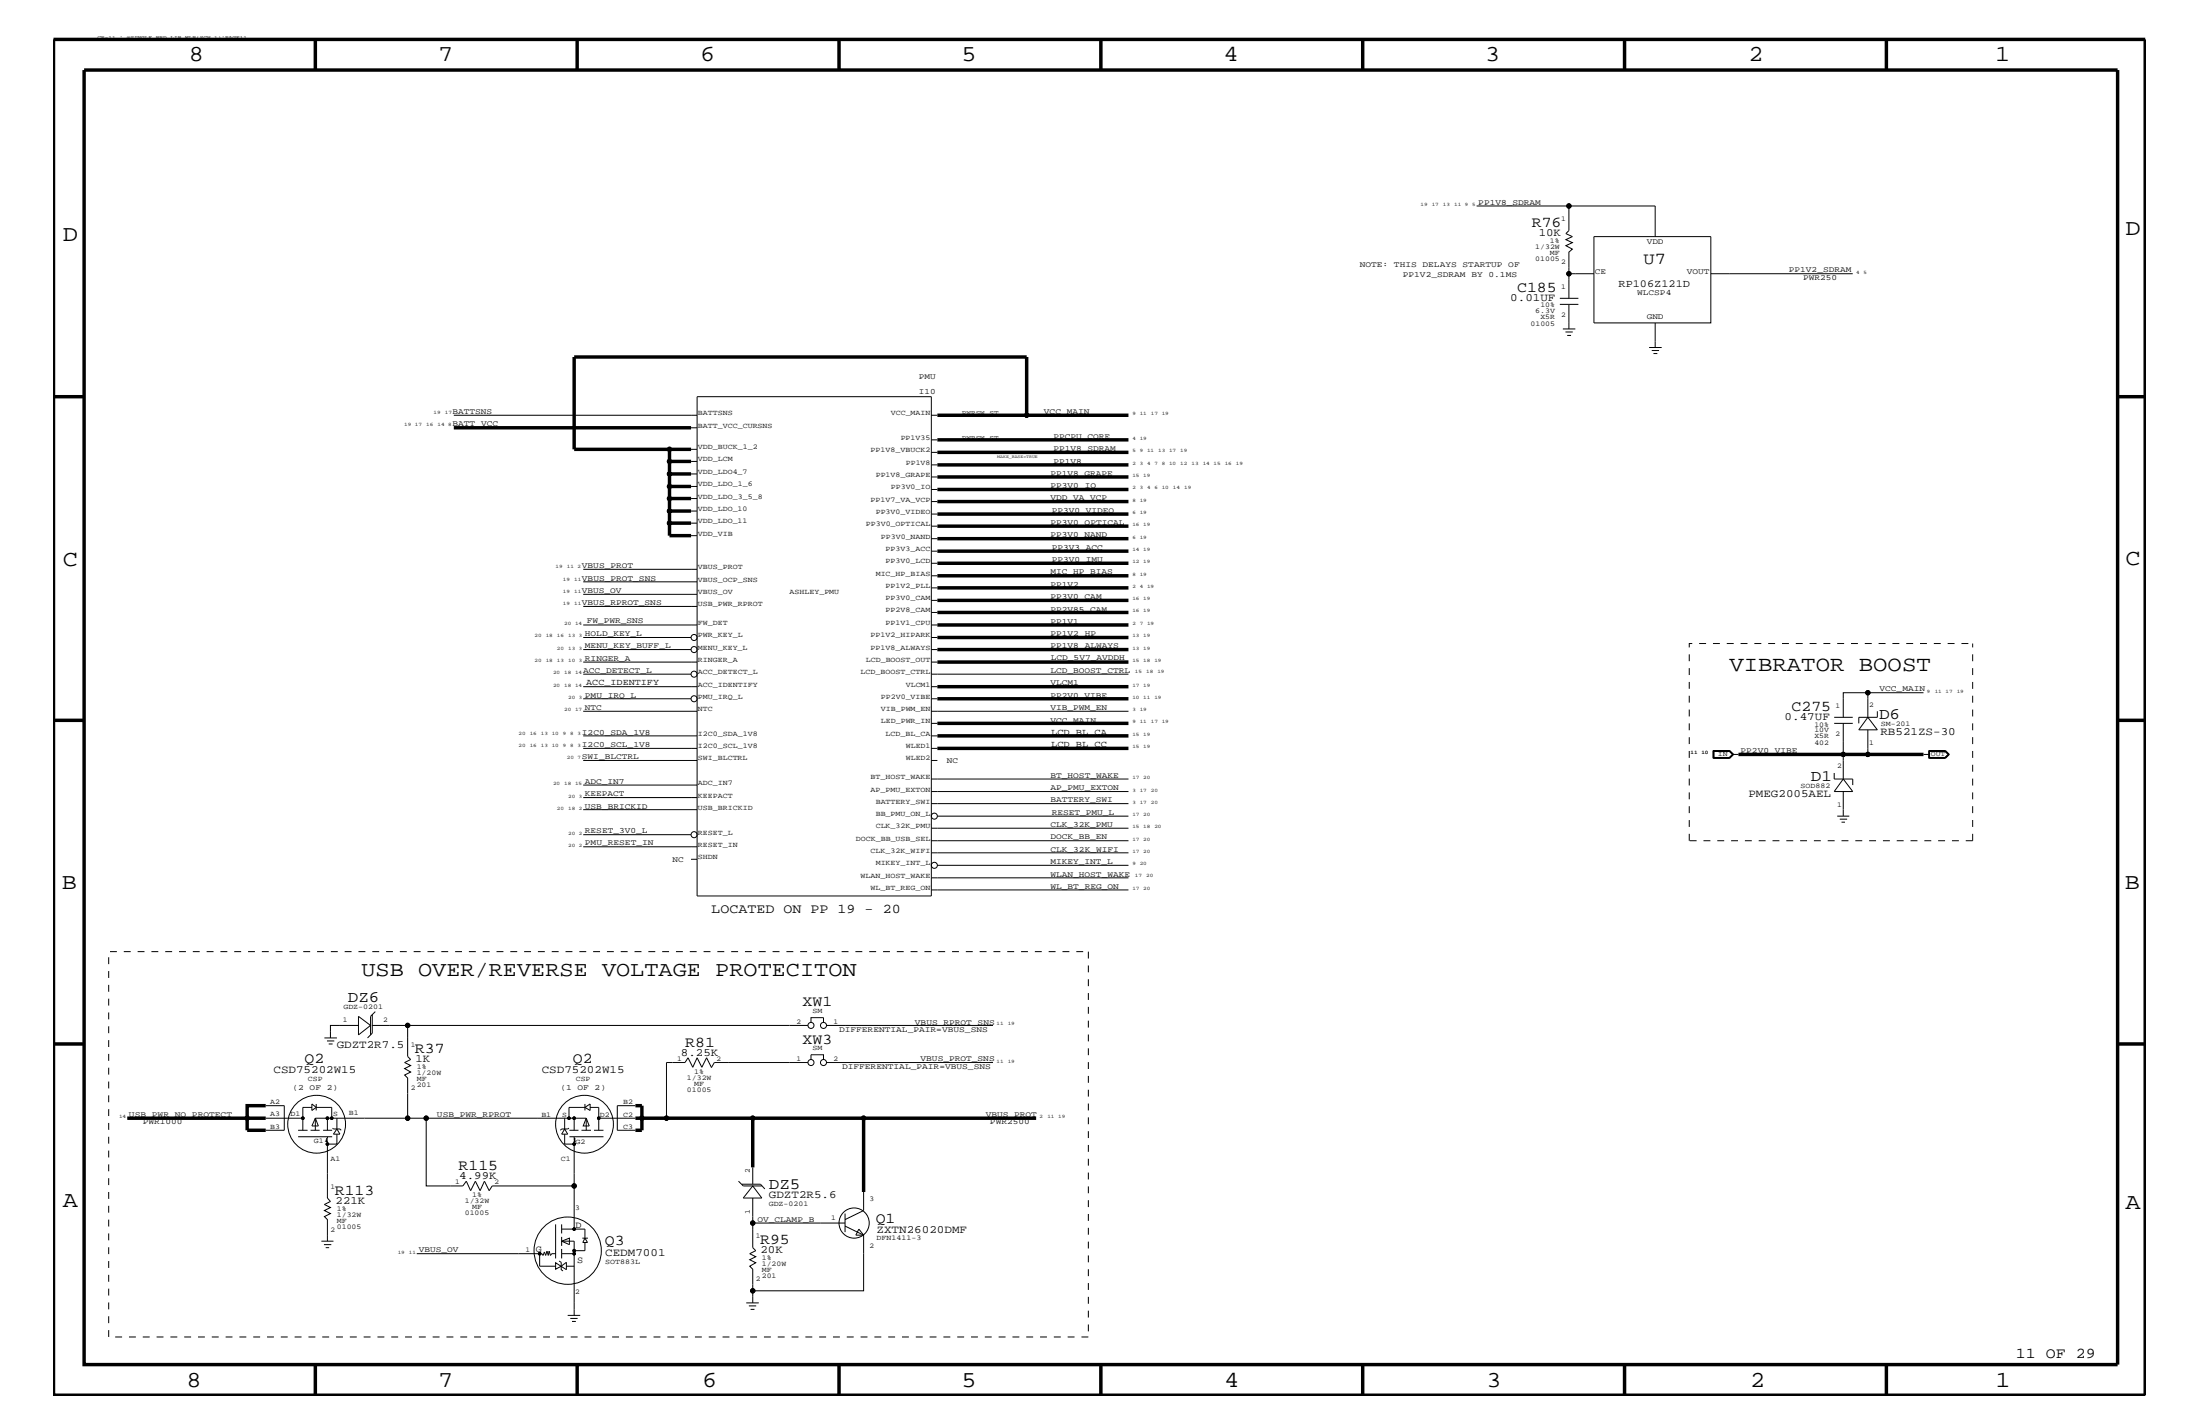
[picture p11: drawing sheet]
<svg xmlns="http://www.w3.org/2000/svg" width="432mm" height="279mm" viewBox="0 0 432 279" stroke-linecap="round" stroke-linejoin="round" font-family="sans-serif">
<g fill="none" stroke="#000" stroke-width=".2">
<path d="M289.8 40.4h35.1v6M306.2 59.7h3.6M306.2 58.5h3.6M307.9 40.4v4.8l-.6 .6 1.3 .6-1.3 .6 1.3 .6-1.3 .6 1.3 .7-.7 .6v4.2h4.9M307.9 53.7v4.8M307.9 59.7v4.8M312.8 46.4h23v17h-23zM335.8 53.7h27.8M136.8 77.8h46v98h-46zM306.7 64.5h2.5M307.3 65.1h1.4M307.6 65.8h.8"/>
<path d="M323.7 68.2h2.4M324.2 68.8h1.4M324.5 69.4h.8M324.9 63.4v4.8M89.1 81.5h47.7M135.6 83.9h1.2M135.6 88.2h1.2M135.6 90.5h1.2M135.6 93h1.2M135.6 97.8h1.2M135.6 95.4h1.2M182.8 81.5h1.2"/>
<path d="M182.8 86.3h1.2M182.8 88.8h1.2M182.8 91.2h1.2M182.8 93.6h1.2M182.8 96h1.2M182.8 98.4h1.2M114.5 114.2h22.3M114.5 111.7h22.3M114.5 116.6h22.3M114.5 119h22.3M135.6 102.6h1.2M135.6 100.3h1.2"/>
<path d="M135.6 105.1h1.2M182.8 100.9h1.2M182.8 103.2h1.2M182.8 108.1h1.2M182.8 105.7h1.2M182.8 113h1.2M182.8 110.5h1.2M182.8 115.3h1.2M182.8 117.8h1.2M114.5 122.6h22.3M114.5 129.9h22.3M114.5 134.7h22.3"/>
<path d="M114.5 139.6h22.3M114.5 127.5h21.1M114.5 125.1h21.1M114.5 132.3h21.1M114.5 137.1h21.1M182.8 122.6h1.2M182.8 129.9h1.2M182.8 134.7h1.2M182.8 139.6h38.7M182.8 120.2h1.2M182.8 127.5h1.2M182.8 125.1h1.2"/>
<path d="M182.8 132.3h38.7M182.8 137.1h1.2M366.6 135.9h10.9M368.5 139.6v1.1h-3.7v1.2M114.5 154h22.3M114.5 156.5h22.3M114.5 144.4h22.3M114.5 146.8h22.3M114.5 149.2h22.3M114.5 158.9h22.3M182.8 144.4h1.2M182.8 146.8h1.2"/>
<path d="M182.8 149.2h1.2M182.8 141.9h1.2M182.8 152.9h38.7M182.8 155.3h38.7M182.8 157.7h38.7M336.2 147.3h3.3l.8 .7-.8 .8h-3.3zM336.4 147.3v1.4M336.4 147.4h3l.6 .6M339.4 147.3l.7 .7-.7 .7M339.4 147.3l.8 .7-.8 .7M339.4 147.3h-3.1v1.4h3.1M340 148l-.6 .6h-3"/>
<path d="M340 148h1.2M360 141.9h3.6M360 151.7v1.2h3.6v1.1M360 140.7h3.6M361.8 141.9v11l-1.8 2.4h3.6l-1.8-2.4M361.8 140.7v-4.8h4.8v4.8l1.9 2.5h-3.7l1.8-2.5M361.8 155.3v4.8M366.6 143.2v4.8M377.5 148h1.2M378.5 147.3h3.3l.8 .7-.8 .8h-3.3zM378.7 147.4h3.1l.6 .6-.6 .6h-3.1M378.7 147.3v1.4"/>
<path d="M381.8 147.3h-3.2v1.4h3.2M381.8 147.3l.7 .7-.7 .7M381.8 147.3l.6 .7-.6 .7M114.5 166.1h22.3M114.5 163.8h21.1M135.6 168.6h1.2M182.8 162.5h38.7M182.8 165h38.7M182.8 167.3h38.7M182.8 172.2h38.7M182.8 174.6h38.7M184 160.1h37.5"/>
<path d="M184 169.8h37.5M360.6 160.1h2.4M361.1 160.7h1.4M361.4 161.3h.7M70.4 199.4l2.3 1.8-2.3 1.9zM73.1 199.1v3.6l-1 1M73.7 198.5l-1 .9v3.7M52.2 216.9h3.6v4.9h-3.6M52.2 219.4h7.2M61.2 217.3h-1.8v4.5M61.2 216.6l.9 .7-.9 .6zM61.9 219.4h18.1"/>
<path d="M61.9 219.4v2.4M61.9 219.4l.6 1.5h-1.3zM62.1 217.3h3v2.1M62.1 216.6v1.3M63.7 203.7h2.4M64.2 204.2h1.4M64.3 219.4v2.4M64.5 204.8h.8M66.1 219.4v2.1M70.4 201.2h-5.5v2.5M73.1 201.2h85.5M80 201.2v6.1l.6 .6-1.2 .6 1.2 .6-1.2 .6 1.2 .6-1.2 .6 .6 .6v7.9h3.7"/>
<path d="M110.8 219.4v2.1M112.7 219.4v2.4M114.8 216.6v1.3M114.8 217.3h-3.1v2.1M114.8 217.3l1-.7v1.3zM115.1 219.4l.6 1.5h-1.2zM115.1 219.4h-31.4v13.3h7.1l.7-.9 .9 1.8 .9-1.8 .9 1.8 .9-1.8 .9 1.8 .6-.9h16.1M115.1 219.4v2.4M115.8 217.3h1.7v4.5M117.5 219.4h7.2M124.7 216.9h-3.5v4.9h3.5M139.6 209.4l-.9-1.9-.9 1.9-1-1.9-.8 1.9-1-1.9-.5 1h-3.7v10.9"/>
<path d="M158.6 208.5h-18.4l-.6 1M159.2 200.6v-.9h2.4v.9M159.2 207.9v-.9h2.4v.9M162.2 201.2h32.7M162.2 208.5h32.7M58.5 221.8h1.9M58.5 223h6.7M61 221.8h1.7M63.4 221.8h1.8M64.3 223v.4l-.3 .1 .3 .1-.3 .1 .3 .2-.3 .1 .3 .1v11l.6 .6-1.2 .6 1.2 .6-1.2 .6 1.2 .6-1.2 .6 .6 .6v4.2M65.3 221.3l.1 .2h1.3l.3 .3M66.1 222.5v2h-1.8"/>
<path d="M66.1 221.5l.6 1h-1.3zM110.8 221.5l.6 1h-1.2zM110.8 222.5v2h1.9M111.7 221.3l-.3 .2h-1.2l-.2 .3M111.8 221.8h1.7M111.8 223h6.6M112.7 223v.4l.2 .1-.2 .1 .2 .1-.2 .2 .2 .1-.2 .1v17.1M114.1 221.8h1.9M116.6 221.8h1.8M144.9 231.8l1 .9h3.6M145.6 232.4h3.7l.8 .9M147.7 240v4.8l.6 .6-1.1 .6 1.1 .6-1.1 .6 1.1 .6-1.1 .6 .5 .6v4.3h21.8v-11l-.9-1.1-.6 1.1h1.5l-3.6-1.7"/>
<path d="M147.7 232.7l1.8 2.4h-3.6zM147.7 235.1v4.9h18.2M147.7 229.1v3.3M165.9 238.1v3.7M169.5 233.9v3.6l-3.6 1.8M63.1 243.5h2.3M63.6 244.2h1.4M63.9 244.8h.7M81.8 246h24.5l.3 .3 .2-.7 .3 .7 .3-.8 .2 .8 .2-.8 .2 .8 .3-.3h.8M105.9 246v2.4h3.2M109.1 247.8v1.2l2.1-1.3v1.4zM109.1 240.2v6.7"/>
<path d="M109.7 247.4l.5 .3v1.4l.3 .3M110.2 243.5l1.6-.6v1.3zM110.2 241.2h4.6v1.7l-.4 .9h.9l-.5-.9M110.2 243.5h2.5v14.6M110.2 240.2v1.8M110.2 242.7v1.8M110.2 245.1v1.8M110.2 246h2.5M111.2 248.4h1.5M111.4 258.1h2.5M111.9 258.7h1.5M112.3 259.3h.7"/>
<path d="M114.3 242.9h1.1M114.8 243.8v1.6h-2.1M146.5 255.6h2.4M147 256.2h1.4M147.3 256.9h.8M147.7 253.3v2.3"/>
<circle cx="307.9" cy="53.7" r=".42"/>
<circle cx="307.9" cy="40.4" r=".42"/>
<circle cx="131.4" cy="97.8" r=".42"/>
<circle cx="131.4" cy="88.2" r=".42"/>
<circle cx="131.4" cy="90.5" r=".42"/>
<circle cx="131.4" cy="93" r=".42"/>
<circle cx="131.4" cy="95.4" r=".42"/>
<circle cx="201.5" cy="81.5" r=".42"/>
<circle cx="131.4" cy="100.3" r=".42"/>
<circle cx="131.4" cy="102.6" r=".42"/>
<circle cx="136.2" cy="125.1" r=".59"/>
<circle cx="136.2" cy="132.3" r=".59"/>
<circle cx="136.2" cy="127.5" r=".59"/>
<circle cx="136.2" cy="137.1" r=".59"/>
<circle cx="366.6" cy="135.9" r=".42"/>
<circle cx="361.8" cy="148" r=".42"/>
<circle cx="366.6" cy="148" r=".42"/>
<circle cx="136.2" cy="163.8" r=".59"/>
<circle cx="183.4" cy="169.8" r=".59"/>
<circle cx="183.4" cy="160.1" r=".59"/>
<circle cx="48.5" cy="219.4" r=".42"/>
<circle cx="59.4" cy="219.4" r=".25"/>
<circle cx="64.3" cy="219.4" r=".25"/>
<circle cx="65.1" cy="219.4" r=".25"/>
<circle cx="80" cy="219.4" r=".42"/>
<circle cx="80" cy="201.2" r=".42"/>
<circle cx="83.7" cy="219.4" r=".42"/>
<circle cx="111.7" cy="219.4" r=".25"/>
<circle cx="112.7" cy="219.4" r=".25"/>
<circle cx="117.5" cy="219.4" r=".25"/>
<circle cx="126" cy="219.4" r=".42"/>
<circle cx="130.8" cy="219.4" r=".42"/>
<circle cx="147.7" cy="219.4" r=".42"/>
<circle cx="159.2" cy="201.2" r=".59"/>
<circle cx="159.2" cy="208.5" r=".59"/>
<circle cx="161.6" cy="201.2" r=".59"/>
<circle cx="161.6" cy="208.5" r=".59"/>
<circle cx="169.5" cy="219.4" r=".42"/>
<circle cx="62.1" cy="220.6" r="5.7"/>
<circle cx="64.3" cy="224.5" r=".25"/>
<circle cx="112.7" cy="232.7" r=".42"/>
<circle cx="112.7" cy="224.5" r=".25"/>
<circle cx="114.7" cy="220.6" r="5.7"/>
<circle cx="147.7" cy="240" r=".42"/>
<circle cx="167.6" cy="240" r="2.96"/>
<circle cx="105.9" cy="246" r=".25"/>
<circle cx="111.4" cy="245.4" r="6.6"/>
<circle cx="112.7" cy="241.2" r=".25"/>
<circle cx="112.7" cy="246" r=".25"/>
<circle cx="112.7" cy="245.4" r=".25"/>
<circle cx="147.7" cy="253.3" r=".42"/>
</g>
<g fill="#000">
<circle cx="307.9" cy="53.7" r=".42"/>
<circle cx="307.9" cy="40.4" r=".42"/>
<circle cx="131.4" cy="97.8" r=".42"/>
<circle cx="131.4" cy="88.2" r=".42"/>
<circle cx="131.4" cy="90.5" r=".42"/>
<circle cx="131.4" cy="93" r=".42"/>
<circle cx="131.4" cy="95.4" r=".42"/>
<circle cx="201.5" cy="81.5" r=".42"/>
<circle cx="131.4" cy="100.3" r=".42"/>
<circle cx="131.4" cy="102.6" r=".42"/>
<circle cx="366.6" cy="135.9" r=".42"/>
<circle cx="361.8" cy="148" r=".42"/>
<circle cx="366.6" cy="148" r=".42"/>
<circle cx="48.5" cy="219.4" r=".42"/>
<circle cx="59.4" cy="219.4" r=".25"/>
<circle cx="64.3" cy="219.4" r=".25"/>
<circle cx="65.1" cy="219.4" r=".25"/>
<circle cx="80" cy="219.4" r=".42"/>
<circle cx="80" cy="201.2" r=".42"/>
<circle cx="83.7" cy="219.4" r=".42"/>
<circle cx="111.7" cy="219.4" r=".25"/>
<circle cx="112.7" cy="219.4" r=".25"/>
<circle cx="117.5" cy="219.4" r=".25"/>
<circle cx="126" cy="219.4" r=".42"/>
<circle cx="130.8" cy="219.4" r=".42"/>
<circle cx="147.7" cy="219.4" r=".42"/>
<circle cx="169.5" cy="219.4" r=".42"/>
<circle cx="64.3" cy="224.5" r=".25"/>
<circle cx="112.7" cy="232.7" r=".42"/>
<circle cx="112.7" cy="224.5" r=".25"/>
<circle cx="147.7" cy="240" r=".42"/>
<circle cx="105.9" cy="246" r=".25"/>
<circle cx="112.7" cy="241.2" r=".25"/>
<circle cx="112.7" cy="246" r=".25"/>
<circle cx="112.7" cy="245.4" r=".25"/>
<circle cx="147.7" cy="253.3" r=".42"/>
</g>
<g fill="none" stroke="#000" stroke-width=".68" stroke-linecap="butt">
<path d="M10.5 7.7h410.5v266.1h-410.5zM16.5 13.7h399.1v254h-399.1zM61.9 7.7v6M113.3 7.7v6M164.7 7.7v6M216.1 7.7v6M267.5 7.7v6M318.9 7.7v6M370.2 7.7v6M10.5 77.8h6M415.6 77.8h5.4M89.1 83.9h46.5"/>
<path d="M135.6 97.8h-4.2v2.5M135.6 95.4h-4.2v2.4M135.6 93h-4.2v2.4M135.6 90.5h-4.2v2.5M135.6 88.2h-4.2v2.3M184 91.2h37.5M184 93.6h37.5M184 96h37.5M184 98.4h37.5M184 86.3h37.5M184 88.8h37.5M184 81.5h37.5"/>
<path d="M201.5 81.5v-11.5h-88.8v18.2h18.7M135.6 102.6h-4.2v2.5h4.2M135.6 100.3h-4.2v2.3M184 113h37.5M184 108.1h37.5M184 105.7h37.5M184 103.2h37.5M184 110.5h37.5M184 100.9h37.5M184 115.3h37.5M184 117.8h37.5M184 134.7h37.5"/>
<path d="M184 129.9h37.5M184 120.2h37.5M184 122.6h37.5M184 127.5h37.5M184 137.1h37.5M184 125.1h37.5M10.5 141.3h6M184 141.9h37.5M184 146.8h37.5M184 144.4h37.5M341.2 148h36.3M415.6 141.3h5.4"/>
<path d="M10.5 204.8h6M25 219.4h23.5v2.4h3.7M52.2 216.9h-3.7v2.5h3.7M124.7 216.9h1.3v2.5h-1.3M147.7 219.4h21.8M203.4 219.4h-33.9v14.5M415.6 204.8h5.4M124.7 221.8h1.3v-2.4h21.7v9.7M61.9 267.7v6.1M113.3 267.7v6.1M164.7 267.7v6.1M216.1 268v5.8"/>
<path d="M267.5 267.7v6.1M318.9 267.7v6.1M370.2 267.7v6.1"/>
</g>
<path d="M331.6 165v-38.7h55.6M387.2 165h-55.6M387.2 165v-38.7M213.6 186.7v75.6M21.3 262.3v-75.6h192.3M213.6 262.3h-192.3" fill="none" stroke="#000" stroke-width=".2" stroke-dasharray="1.4 1.4" stroke-linecap="butt"/>
<g font-size="4.5">
<text x="37.1" y="12.1">8</text>
<text x="86" y="12.1">7</text>
<text x="137.4" y="12.1">6</text>
<text x="188.7" y="12.1">5</text>
<text x="240.1" y="12.1">4</text>
<text x="291.5" y="12.1">3</text>
<text x="343.2" y="12.1">2</text>
<text x="391.6" y="12.1">1</text>
<text x="12.4" y="47.3">D</text>
<text x="417.2" y="46.2">D</text>
<text x="12.4" y="111">C</text>
<text x="417.2" y="110.8">C</text>
<text x="12.1" y="174.5">B</text>
<text x="417.1" y="174.4">B</text>
<text x="12.4" y="236.8">A</text>
<text x="417.2" y="237.2">A</text>
<text x="36.6" y="272.1">8</text>
<text x="86" y="272.1">7</text>
<text x="137.8" y="272.1">6</text>
<text x="188.7" y="272.1">5</text>
<text x="240.3" y="272.1">4</text>
<text x="291.8" y="272.1">3</text>
<text x="343.5" y="272.1">2</text>
<text x="391.7" y="272.1">1</text>
</g>
<text font-size="4.2" x="339.4" y="131.7">VIBRATOR BOOST</text>
<text font-size="4.1" x="71" y="191.5">USB OVER/REVERSE VOLTAGE PROTECITON</text>
<text font-size="3.3" x="322.6" y="51.8">U7</text>
<g font-size="3.1">
<text x="368.8" y="141.1">D6</text>
<text x="355.4" y="153.2">D1</text>
<text x="68.3" y="196.6">DZ6</text>
<text x="150.9" y="233.4">DZ5</text>
</g>
<g font-size="3">
<text x="300.7" y="44.5">R76</text>
<text x="297.8" y="57.3">C185</text>
<text x="351.6" y="139.6">C275</text>
<text x="157.5" y="197.5">XW1</text>
<text x="59.8" y="208.5">Q2</text>
<text x="81.4" y="206.5">R37</text>
<text x="112.4" y="208.5">Q2</text>
<text x="134.5" y="205.4">R81</text>
<text x="157.5" y="204.8">XW3</text>
<text x="90" y="229.6">R115</text>
<text x="65.7" y="234.4">R113</text>
<text x="171.9" y="240">Q1</text>
<text x="118.7" y="244.2">Q3</text>
<text x="149.2" y="244">R95</text>
<text x="395.7" y="266.5">11 OF 29</text>
</g>
<text font-size="2.6" x="139.6" y="179.1">LOCATED ON PP 19 - 20</text>
<g font-size="2.2">
<text x="302" y="46.3">10K</text>
<text x="296.4" y="59.1">0.01UF</text>
<text x="350.3" y="141.3">0.47UF</text>
<text x="369.1" y="144.2">RB521ZS-30</text>
<text x="343.2" y="156.3">PMEG2005AEL</text>
<text x="66.1" y="205.6">GDZT2R7.5</text>
<text x="81.5" y="208.4">1K</text>
<text x="133.6" y="207.1">8.25K</text>
<text x="53.7" y="210.5">CSD75202W15</text>
<text x="106.3" y="210.5">CSD75202W15</text>
<text x="90.1" y="231.3">4.99K</text>
<text x="65.9" y="236.2">221K</text>
<text x="150.9" y="235.1">GDZT2R5.6</text>
<text x="149.3" y="245.9">20K</text>
<text x="172" y="241.9">ZXTN26020DMF</text>
<text x="118.8" y="246.4">CEDM7001</text>
</g>
<text font-size="2.1" x="317.7" y="56.2">RP106Z121D</text>
<g font-size="1.9">
<text x="105.2" y="245.6">G</text>
<text x="112.9" y="240.9">D</text>
<text x="113.3" y="247.8">S</text>
</g>
<g font-size="1.8">
<text x="115.1" y="134.5">ACC_IDENTIFY</text>
<text x="206.3" y="146.6">LCD_BL_CC</text>
<text x="206.3" y="144.1">LCD_BL_CA</text>
</g>
<g font-size="1.6">
<text x="290.2" y="40.2">PP1V8_SDRAM</text>
<text x="323.2" y="47.9">VDD</text>
<text x="266.9" y="52.4">NOTE: THIS DELAYS STARTUP OF</text>
<text x="313" y="53.7">CE</text>
<text x="331" y="53.7">VOUT</text>
<text x="351.1" y="53.5">PP1V2_SDRAM</text>
<text x="275.3" y="54.3">PP1V2_SDRAM BY 0.1MS</text>
<text x="321.4" y="57.9">WLCSP4</text>
<text x="353.9" y="54.9">PWR250</text>
<text x="323.2" y="62.5">GND</text>
<text x="180.3" y="74.3">PMU</text>
<text x="180.3" y="77.2">I10</text>
<text x="88.8" y="83.7">BATT_VCC</text>
<text x="88.8" y="81.2">BATTSNS</text>
<text x="204.9" y="81.2">VCC_MAIN</text>
<text x="206.8" y="86.1">PPCPU_CORE</text>
<text x="206.8" y="88.5">PP1V8_SDRAM</text>
<text x="206.2" y="93.3">PP1V8_GRAPE</text>
<text x="206.2" y="95.8">PP3V0_IO</text>
<text x="206.8" y="91">PP1V8</text>
<text x="206.2" y="98.2">VDD_VA_VCP</text>
<text x="206.4" y="100.6">PP3V0_VIDEO</text>
<text x="206.2" y="105.4">PP3V0_NAND</text>
<text x="206.2" y="103.1">PP3V0_OPTICAL</text>
<text x="206.4" y="107.9">PP3V3_ACC</text>
<text x="114.2" y="111.5">VBUS_PROT</text>
<text x="114.2" y="113.9">VBUS_PROT_SNS</text>
<text x="206.2" y="112.7">MIC_HP_BIAS</text>
<text x="206.4" y="110.3">PP3V0_IMU</text>
<text x="114.2" y="118.7">VBUS_RPROT_SNS</text>
<text x="114.2" y="116.4">VBUS_OV</text>
<text x="206.2" y="115.1">PP1V2</text>
<text x="206.2" y="117.5">PP3V0_CAM</text>
<text x="114.8" y="124.8">HOLD_KEY_L</text>
<text x="115.1" y="122.2">FW_PWR_SNS</text>
<text x="206.2" y="120">PP2V85_CAM</text>
<text x="206.2" y="122.4">PP1V1</text>
<text x="206.2" y="124.8">PP1V2_HP</text>
<text x="114.8" y="129.7">RINGER_A</text>
<text x="114.8" y="127.2">MENU_KEY_BUFF_L</text>
<text x="206.2" y="127.2">PP1V8_ALWAYS</text>
<text x="206.2" y="129.6">LCD_5V7_AVDDH</text>
<text x="114.5" y="132">ACC_DETECT_L</text>
<text x="114.8" y="136.9">PMU_IRQ_L</text>
<text x="206.2" y="134.5">VLCM1</text>
<text x="206.2" y="136.9">PP2V0_VIBE</text>
<text x="206.2" y="132">LCD_BOOST_CTRL</text>
<text x="368.9" y="135.7">VCC_MAIN</text>
<text x="114.8" y="139.3">NTC</text>
<text x="206.2" y="139.3">VIB_PWM_EN</text>
<text x="206.2" y="141.8">VCC_MAIN</text>
<text x="114.2" y="149">SWI_BLCTRL</text>
<text x="114.2" y="144.1">I2C0_SDA_1V8</text>
<text x="114.2" y="146.6">I2C0_SCL_1V8</text>
<text x="185.8" y="149.8">NC</text>
<text x="341.6" y="147.8">PP2V0_VIBE</text>
<text x="114.8" y="153.8">ADC_IN7</text>
<text x="206.2" y="155.1">AP_PMU_EXTON</text>
<text x="206.2" y="152.6">BT_HOST_WAKE</text>
<text x="114.8" y="158.7">USB_BRICKID</text>
<text x="114.8" y="156.2">KEEPACT</text>
<text x="206.2" y="157.4">BATTERY_SWI</text>
<text x="206.4" y="159.9">RESET_PMU_L</text>
<text x="114.8" y="165.9">PMU_RESET_IN</text>
<text x="114.8" y="163.5">RESET_3V0_L</text>
<text x="206.2" y="164.7">DOCK_BB_EN</text>
<text x="206.2" y="162.2">CLK_32K_PMU</text>
<text x="206.2" y="167.2">CLK_32K_WIFI</text>
<text x="132" y="169.2">NC</text>
<text x="206.2" y="169.5">MIKEY_INT_L</text>
<text x="206.2" y="172">WLAN_HOST_WAKE</text>
<text x="206.2" y="174.4">WL_BT_REG_ON</text>
<text x="164.7" y="202.5">DIFFERENTIAL_PAIR=VBUS_SNS</text>
<text x="179.6" y="201">VBUS_RPROT_SNS</text>
<text x="165.3" y="209.7">DIFFERENTIAL_PAIR=VBUS_SNS</text>
<text x="180.7" y="208.2">VBUS_PROT_SNS</text>
<text x="57.4" y="213.9">(2 OF 2)</text>
<text x="110" y="213.9">(1 OF 2)</text>
<text x="25.3" y="219.1">USB_PWR_NO_PROTECT</text>
<text x="28" y="220.6">PWR1000</text>
<text x="85.8" y="219.1">USB_PWR_RPROT</text>
<text x="193.5" y="219.1">VBUS_PROT</text>
<text x="194.3" y="220.6">PWR2500</text>
<text x="148.7" y="239.7">OV_CLAMP_B</text>
<text x="82.2" y="245.7">VBUS_OV</text>
</g>
<g font-size="1.4">
<text x="304.2" y="47.6">1%</text>
<text x="306.4" y="43.4">1</text>
<text x="301.3" y="48.9">1/32W</text>
<text x="301.3" y="51.3">01005</text>
<text x="304.2" y="50.1">MF</text>
<text x="306.4" y="51.8">2</text>
<text x="306.4" y="56.7">1</text>
<text x="300.4" y="63.9">01005</text>
<text x="301.3" y="61.4">6.3V</text>
<text x="302.3" y="60.3">10%</text>
<text x="302.3" y="62.6">X5R</text>
<text x="306.4" y="62.2">2</text>
<text x="137" y="83.9">BATT_VCC_CURSNS</text>
<text x="137" y="81.5">BATTSNS</text>
<text x="174.8" y="81.5">VCC_MAIN</text>
<text x="188.8" y="81.5">PWRSW_ST</text>
<text x="137" y="88.2">VDD_BUCK_1_2</text>
<text x="170.9" y="88.8">PP1V8_VBUCK2</text>
<text x="176.8" y="86.3">PP1V35</text>
<text x="188.8" y="86.3">PWRSW_ST</text>
<text x="137" y="95.4">VDD_LDO_1_6</text>
<text x="137" y="93">VDD_LDO4_7</text>
<text x="137" y="90.5">VDD_LCM</text>
<text x="171.9" y="93.6">PP1V8_GRAPE</text>
<text x="177.8" y="91.2">PP1V8</text>
<text x="137" y="97.8">VDD_LDO_3_5_8</text>
<text x="137" y="100.3">VDD_LDO_10</text>
<text x="170.9" y="98.4">PP1V7_VA_VCP</text>
<text x="171.9" y="100.9">PP3V0_VIDEO</text>
<text x="174.8" y="96">PP3V0_IO</text>
<text x="137" y="102.6">VDD_LDO_11</text>
<text x="137" y="105.1">VDD_VIB</text>
<text x="169.9" y="103.2">PP3V0_OPTICAL</text>
<text x="172.9" y="105.7">PP3V0_NAND</text>
<text x="137" y="111.7">VBUS_PROT</text>
<text x="171.9" y="113">MIC_HP_BIAS</text>
<text x="173.8" y="108.1">PP3V3_ACC</text>
<text x="173.8" y="110.5">PP3V0_LCD</text>
<text x="137" y="114.2">VBUS_OCP_SNS</text>
<text x="137" y="119">USB_PWR_RPROT</text>
<text x="137" y="116.6">VBUS_OV</text>
<text x="155" y="116.6">ASHLEY_PMU</text>
<text x="173.8" y="115.3">PP1V2_PLL</text>
<text x="173.8" y="117.8">PP3V0_CAM</text>
<text x="137" y="125.1">PWR_KEY_L</text>
<text x="137" y="122.6">FW_DET</text>
<text x="170.9" y="125.1">PP1V2_HIPARK</text>
<text x="173.8" y="120.2">PP2V8_CAM</text>
<text x="173.8" y="122.6">PP1V1_CPU</text>
<text x="137" y="127.5">MENU_KEY_L</text>
<text x="137" y="129.9">RINGER_A</text>
<text x="169.9" y="129.9">LCD_BOOST_OUT</text>
<text x="170.9" y="127.5">PP1V8_ALWAYS</text>
<text x="137" y="134.7">ACC_IDENTIFY</text>
<text x="137" y="132.3">ACC_DETECT_L</text>
<text x="137" y="137.1">PMU_IRQ_L</text>
<text x="168.9" y="132.3">LCD_BOOST_CTRL</text>
<text x="172.9" y="137.1">PP2V0_VIBE</text>
<text x="177.8" y="134.7">VLCM1</text>
<text x="137" y="139.6">NTC</text>
<text x="172.9" y="141.9">LED_PWR_IN</text>
<text x="172.9" y="139.6">VIB_PWM_EN</text>
<text x="356.1" y="142.6">10%</text>
<text x="356.1" y="143.6">10V</text>
<text x="360.3" y="139">1</text>
<text x="366.9" y="138.6">2</text>
<text x="369.1" y="142.4">SM-201</text>
<text x="137" y="144.4">I2C0_SDA_1V8</text>
<text x="137" y="146.8">I2C0_SCL_1V8</text>
<text x="137" y="149.2">SWI_BLCTRL</text>
<text x="173.8" y="144.4">LCD_BL_CA</text>
<text x="177.8" y="146.8">WLED1</text>
<text x="177.8" y="149.2">WLED2</text>
<text x="337.1" y="148.4">IN</text>
<text x="356.1" y="144.9">X5R</text>
<text x="356.1" y="146.1">402</text>
<text x="360.3" y="144.4">2</text>
<text x="366.9" y="146.2">1</text>
<text x="379" y="148.4">OUT</text>
<text x="137" y="154">ADC_IN7</text>
<text x="170.9" y="155.3">AP_PMU_EXTON</text>
<text x="170.9" y="152.9">BT_HOST_WAKE</text>
<text x="353.4" y="154.5">SOD882</text>
<text x="360.6" y="150.7">2</text>
<text x="137" y="158.9">USB_BRICKID</text>
<text x="137" y="156.5">KEEPACT</text>
<text x="171.9" y="160.1">BB_PMU_ON_L</text>
<text x="171.9" y="157.7">BATTERY_SWI</text>
<text x="360.6" y="158.3">1</text>
<text x="137" y="166.1">RESET_IN</text>
<text x="137" y="163.8">RESET_L</text>
<text x="168" y="165">DOCK_BB_USB_SEL</text>
<text x="170.9" y="167.3">CLK_32K_WIFI</text>
<text x="171.9" y="162.5">CLK_32K_PMU</text>
<text x="137" y="168.6">SHDN</text>
<text x="168.9" y="172.2">WLAN_HOST_WAKE</text>
<text x="171.9" y="169.8">MIKEY_INT_L</text>
<text x="170.9" y="174.6">WL_BT_REG_ON</text>
<text x="67.4" y="198">GDZ-0201</text>
<text x="67.3" y="200.6">1</text>
<text x="75.2" y="200.6">2</text>
<text x="156.3" y="200.9">2</text>
<text x="159.5" y="198.8">SM</text>
<text x="163.6" y="200.9">1</text>
<text x="80.6" y="205.4">1</text>
<text x="81.8" y="209.7">1%</text>
<text x="132.9" y="208.1">1</text>
<text x="140.6" y="208.1">2</text>
<text x="156.3" y="208.1">1</text>
<text x="159.5" y="206.1">SM</text>
<text x="163.6" y="208.1">2</text>
<text x="60.5" y="212.1">CSP</text>
<text x="80.6" y="213.9">2</text>
<text x="81.8" y="210.9">1/20W</text>
<text x="81.8" y="213.3">201</text>
<text x="81.8" y="212.1">MF</text>
<text x="113" y="212.1">CSP</text>
<text x="134.8" y="211.9">1/32W</text>
<text x="134.8" y="214.3">01005</text>
<text x="136.3" y="210.7">1%</text>
<text x="136.3" y="213">MF</text>
<text x="53" y="216.6">A2</text>
<text x="53" y="219">A3</text>
<text x="53" y="221.5">B3</text>
<text x="57" y="219">D1</text>
<text x="65.4" y="219">S</text>
<text x="68.5" y="218.8">B1</text>
<text x="106.3" y="219.2">B1</text>
<text x="110.4" y="219.1">S</text>
<text x="117.7" y="219.1">D2</text>
<text x="122.3" y="216.7">B2</text>
<text x="122.3" y="219.1">C2</text>
<text x="122.3" y="221.5">C3</text>
<text x="61.6" y="224.3">G1</text>
<text x="64.9" y="227.9">A1</text>
<text x="110.1" y="227.9">C1</text>
<text x="113" y="224.5">G2</text>
<text x="64.9" y="233.3">1</text>
<text x="89.3" y="232.4">1</text>
<text x="97" y="232.4">2</text>
<text x="147.2" y="230.2" transform="rotate(-90 147.2 230.2)">2</text>
<text x="66.1" y="238.7">1/32W</text>
<text x="66.1" y="240">MF</text>
<text x="66.1" y="237.5">1%</text>
<text x="91.2" y="236.1">1/32W</text>
<text x="91.2" y="238.4">01005</text>
<text x="92.7" y="237.3">MF</text>
<text x="92.7" y="234.9">1%</text>
<text x="112.9" y="237.4">3</text>
<text x="147.2" y="238.1" transform="rotate(-90 147.2 238.1)">1</text>
<text x="150.9" y="236.6">GDZ-0201</text>
<text x="163.2" y="239.3">1</text>
<text x="170.7" y="235.7">3</text>
<text x="64.9" y="241.8">2</text>
<text x="66.1" y="241.2">01005</text>
<text x="103.1" y="245.7">1</text>
<text x="148.3" y="242.9">1</text>
<text x="170.7" y="244.8">2</text>
<text x="172" y="243.4">DFN1411-3</text>
<text x="118.8" y="248">SOT883L</text>
<text x="148.3" y="251.4">2</text>
<text x="149.5" y="247.2">1%</text>
<text x="149.5" y="250.8">201</text>
<text x="149.5" y="248.4">1/20W</text>
<text x="149.5" y="249.6">MF</text>
<text x="112.9" y="253.9">2</text>
</g>
<g font-size="1">
<text x="19.1" y="7.7">CR-11</text>
<text x="23.4" y="7.7">:</text>
<text x="24.9" y="7.7">@SINGLE_BRD_LIB.MLB(SCH_1):PAGE11</text>
<text x="278.8" y="40.4">19</text>
<text x="281" y="40.4">17</text>
<text x="283.2" y="40.4">13</text>
<text x="285.4" y="40.4">11 9</text>
<text x="289" y="40.4">5</text>
<text x="364.3" y="53.7">4</text>
<text x="365.8" y="53.7">5</text>
<text x="79.3" y="83.7">19 17</text>
<text x="83.7" y="83.7">16</text>
<text x="85.1" y="81.2">19</text>
<text x="85.9" y="83.7">14 8</text>
<text x="87.3" y="81.2">17</text>
<text x="222.2" y="81.5">9</text>
<text x="223.7" y="81.5">11</text>
<text x="225.9" y="81.5">17 19</text>
<text x="222.2" y="88.8">5</text>
<text x="222.2" y="86.3">4</text>
<text x="223.7" y="88.8">9</text>
<text x="223.7" y="86.3">19</text>
<text x="225.1" y="88.8">11</text>
<text x="227.3" y="88.8">13 17</text>
<text x="231.6" y="88.8">19</text>
<text x="222.2" y="91.2">2</text>
<text x="222.3" y="93.6">15 19</text>
<text x="223.7" y="91.2">3</text>
<text x="225.1" y="91.2">4</text>
<text x="226.6" y="91.2">7</text>
<text x="228" y="91.2">8</text>
<text x="229.4" y="91.2">10</text>
<text x="231.6" y="91.2">12</text>
<text x="233.8" y="91.2">13</text>
<text x="236.1" y="91.2">14 15</text>
<text x="240.4" y="91.2">16</text>
<text x="242.6" y="91.2">19</text>
<text x="222.2" y="100.9">6</text>
<text x="222.2" y="96">2</text>
<text x="222.2" y="98.4">8</text>
<text x="223.7" y="100.9">19</text>
<text x="223.7" y="96">3</text>
<text x="223.7" y="98.4">19</text>
<text x="225.1" y="96">4</text>
<text x="226.6" y="96">6</text>
<text x="228" y="96">10</text>
<text x="230.2" y="96">14</text>
<text x="232.4" y="96">19</text>
<text x="222.2" y="105.7">6</text>
<text x="222.2" y="103.2">16 19</text>
<text x="223.7" y="105.7">19</text>
<text x="109.1" y="111.5">19</text>
<text x="110.5" y="113.9">19</text>
<text x="111.3" y="111.5">11 2</text>
<text x="112.7" y="113.9">11</text>
<text x="222.2" y="113">8</text>
<text x="222.2" y="108.1">14 19</text>
<text x="222.2" y="110.5">12 19</text>
<text x="223.7" y="113">19</text>
<text x="110.5" y="118.7">19</text>
<text x="110.5" y="116.4">19</text>
<text x="112.7" y="118.7">11</text>
<text x="112.7" y="116.4">11</text>
<text x="222.2" y="115.3">2</text>
<text x="222.2" y="117.8">16 19</text>
<text x="223.7" y="115.3">4</text>
<text x="225.1" y="115.3">19</text>
<text x="104.9" y="125.1">20</text>
<text x="107.1" y="125.1">18</text>
<text x="109.3" y="125.1">16</text>
<text x="110.7" y="122.6">20 14</text>
<text x="111.5" y="125.1">13 3</text>
<text x="222.2" y="122.6">2</text>
<text x="222.2" y="120.2">16 19</text>
<text x="222.2" y="125.1">13 19</text>
<text x="223.7" y="122.6">7</text>
<text x="225.1" y="122.6">19</text>
<text x="104.9" y="129.9">20</text>
<text x="107.1" y="129.9">18</text>
<text x="109.3" y="127.5">20</text>
<text x="109.3" y="129.9">13</text>
<text x="111.5" y="127.5">13 3</text>
<text x="111.5" y="129.9">10 3</text>
<text x="222.2" y="127.5">13 19</text>
<text x="222.2" y="129.9">15 18</text>
<text x="226.6" y="129.9">19</text>
<text x="108.5" y="134.7">20</text>
<text x="108.5" y="132.3">20</text>
<text x="110.7" y="134.7">18 14</text>
<text x="110.7" y="132.3">18 14</text>
<text x="111.5" y="137.1">20 3</text>
<text x="222.2" y="134.7">17 19</text>
<text x="222.2" y="137.1">10 11</text>
<text x="222.8" y="132">15</text>
<text x="225" y="132">18</text>
<text x="226.6" y="137.1">19</text>
<text x="227.2" y="132">19</text>
<text x="378.2" y="135.9">9</text>
<text x="379.7" y="135.9">11 17</text>
<text x="384" y="135.9">19</text>
<text x="110.7" y="139.6">20 17</text>
<text x="222.2" y="141.9">9</text>
<text x="222.2" y="139.6">3</text>
<text x="223.7" y="141.9">11</text>
<text x="223.7" y="139.6">19</text>
<text x="225.9" y="141.9">17 19</text>
<text x="101.8" y="144.1">20</text>
<text x="101.8" y="146.6">20</text>
<text x="104" y="144.1">16</text>
<text x="104" y="146.6">16</text>
<text x="106.2" y="144.1">13 10</text>
<text x="106.2" y="146.6">13 10</text>
<text x="110.5" y="144.1">9</text>
<text x="110.5" y="146.6">9</text>
<text x="111.3" y="149">20 7</text>
<text x="111.9" y="144.1">8</text>
<text x="111.9" y="146.6">8</text>
<text x="113.4" y="144.1">3</text>
<text x="113.4" y="146.6">3</text>
<text x="222.2" y="146.8">15 19</text>
<text x="222.2" y="144.4">15 19</text>
<text x="331.8" y="148">11 10</text>
<text x="108.5" y="154">20</text>
<text x="110.7" y="154">18 15</text>
<text x="222.2" y="155.3">3</text>
<text x="222.2" y="152.9">17 20</text>
<text x="223.7" y="155.3">17</text>
<text x="225.9" y="155.3">20</text>
<text x="109.3" y="158.9">20</text>
<text x="111.5" y="158.9">18 2</text>
<text x="111.5" y="156.5">20 3</text>
<text x="222.2" y="157.7">3</text>
<text x="222.2" y="160.1">17 20</text>
<text x="223.7" y="157.7">17</text>
<text x="225.9" y="157.7">20</text>
<text x="111.5" y="166.1">20 2</text>
<text x="111.5" y="163.8">20 2</text>
<text x="222.2" y="167.3">17 20</text>
<text x="222.2" y="165">17 20</text>
<text x="222.2" y="162.5">15 18</text>
<text x="226.6" y="162.5">20</text>
<text x="222.2" y="169.8">9</text>
<text x="222.8" y="172">17</text>
<text x="223.7" y="169.8">20</text>
<text x="225" y="172">20</text>
<text x="222.2" y="174.6">17 20</text>
<text x="195.6" y="201.2">11</text>
<text x="197.8" y="201.2">19</text>
<text x="195.6" y="208.5">11</text>
<text x="197.8" y="208.5">19</text>
<text x="23.4" y="219.4">14</text>
<text x="204" y="219.4">2</text>
<text x="205.6" y="219.4">11 19</text>
<text x="78.1" y="246">19</text>
<text x="80.3" y="246">11</text>
</g>
<text font-size=".8" x="195.7" y="89.9">MAKE_BASE=TRUE</text>
</svg>
